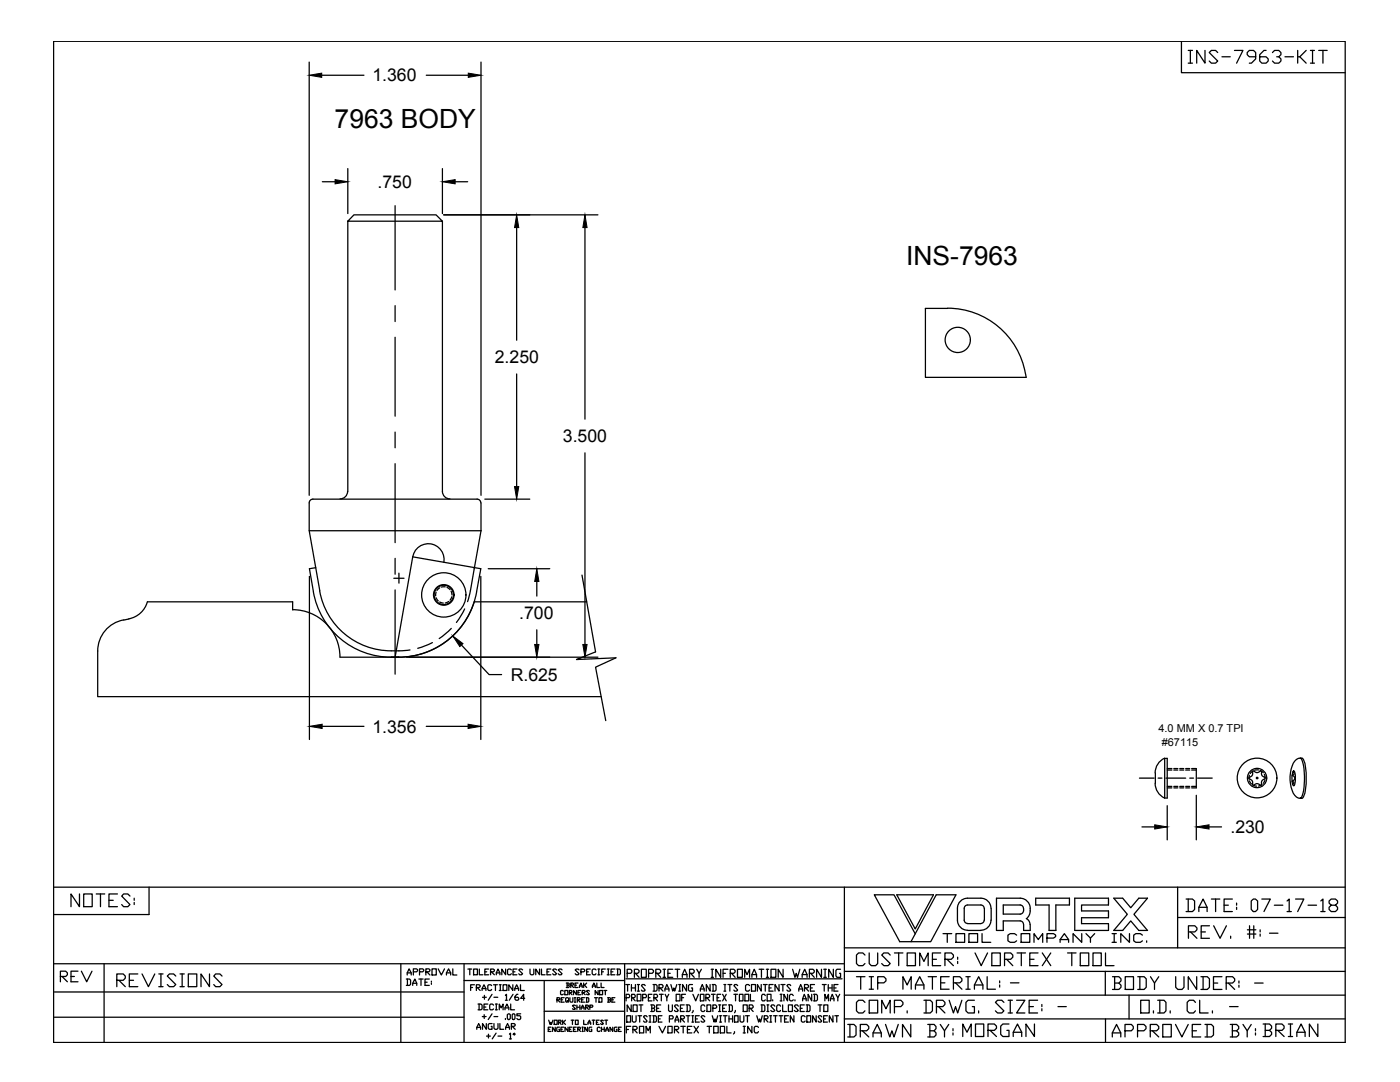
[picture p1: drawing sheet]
<svg xmlns="http://www.w3.org/2000/svg" width="279mm" height="216mm" viewBox="0 0 279 216" stroke-linecap="round" stroke-linejoin="round" font-family="sans-serif">
<!-- layer: titleblk -->
<path d="M10.7 8.2h257.8v199.8h-257.8zM235.8 8.2v6.3h32.7M10.7 177h257.8" fill="none" stroke="#000" stroke-width=".25"/>
<!-- layer: 50 -->
<g fill="none" stroke="#000" stroke-width=".25">
<path d="M168.5 177v31M235 177v12.1M10.7 182.5h19M10.7 197.9h81.9M10.7 192.3h157.8M20.8 192.3v15.7M80 192.3v15.7M92.6 192.3v15.7M92.6 195.7h32.1M108.6 195.7v12.2M124.7 192.3v15.7M168.5 189.1h100"/>
<path d="M168.5 193.8h100M168.5 198.6h100M225.3 198.6v4.7M235 183.1h33.5M10.7 203h81.9M108.6 201.8h16.1M168.5 203.3h100"/>
</g>
<!-- layer: Text -->
<g fill="none" stroke="#000" stroke-width=".25">
<path d="M179 178.5h7.3l-3.6 6.9zM193.1 179.2a2.01 2.01 0 0 0-2 2.1v2.3a2.01 2.01 0 0 0 2 2M193.1 179.2h2.7a2.01 2.01 0 0 1 2 2M81.1 195.4h.6l.2 .2v.8l-.2 .2h-.6M81.3 194.5v-.4l.3-.8 .5 .8v.4M81.3 194.1h.8M81.3 195.4v1.2M82.4 196.6v-.4l.4-.8 .4 .8v.4M82.4 196.2h.8M82.5 193.9h.6l.2-.4-.2-.2h-.6v1.2M83.6 195.4h.8M83.7 193.9h.7l.2-.4-.2-.2h-.7v1.2"/>
<path d="M84 195.4v1.2M84.8 196h.4M85 193.9h.6l.2-.4-.2-.2h-.6v1.2M85.2 193.9l.6 .6M85.7 195.4h-.9v1.2h.9M86.1 195.8v.2M86.1 196.2v.2M86.2 193.3h.9v1.2h-.9zM87.4 193.3l.7 1.2 .6-1.2M89.1 194.5v-.4l.4-.8 .4 .8v.4M89.1 194.1h.8M90.4 193.3v1.2h.8"/>
<path d="M93.4 193.4h.7M93.8 193.4v1.1M93.9 197h.4M94.5 193.4h.8v1.1h-.8zM94.7 196.5h-.8v1.1M95.1 197h.5l.2-.1v-.2l-.2-.2h-.5v1.1M95.2 197l.6 .6M95.7 193.4v1.1h.7M96.2 197.6v-.3l.4-.8 .4 .8v.3M96.2 197.3h.8M96.3 199h.8M96.7 198.6v.8"/>
<path d="M96.8 193.9h.3M97.5 193.4h-.7v1.1h.7M97.9 193.9h.6l.2-.2v-.2l-.2-.1h-.6v1.1M98.1 193.9l.6 .6M98.1 196.7l-.2-.2h-.4l-.1 .2v.7l.1 .2h.4l.2-.2M98.2 198.4l-.8 1.2M98.5 196.5h.8M98.6 199h.7M98.9 196.5v1.1M99 194.5v-.4l.4-.7 .4 .7v.4M99 194.1h.8M99.6 197.6h.4"/>
<path d="M99.6 196.5h.4M99.9 196.5v1.1M100.4 196.5h.8v1.1h-.8zM100.9 198.6l.2-.2v1.2M100.9 199.6h.3M100.9 193.4v1.1l-.8-1.1v1.1M102.1 193.5l-.3-.1h-.3l-.2 .1v.8l.2 .2h.3l.3-.2M102.3 196.5v1.1l-.8-1.1v1.1M102.4 193.9h.4M102.4 198.4l-.8 1.2M102.7 197.6v-.3l.4-.8 .4 .8v.3M102.7 197.3h.8"/>
<path d="M103.2 193.4h-.8v1.1h.8M103.4 198.4h-.2l-.4 .4v.6l.2 .2h.4l.1-.2-.1-.4h-.6M103.9 196.5v1.1h.7M104.3 193.5l-.2-.1h-.4l-.2 .1 .8 .8-.2 .2h-.4l-.2-.2M104.7 199.2h-.8l.6-.8v1.2M105.8 193.4v.9l.2 .2h.4l.1-.2v-.9M107.7 193.4v1.1l-.8-1.1v1.1M108.1 193.4v1.1h.7M109.2 193.9h.3M109.9 193.4h-.7v1.1h.7M111.1 193.5l-.2-.1h-.4l-.2 .1 .8 .8-.2 .2h-.4l-.2-.2M111.2 199.5h.4l.1-.3-.5-.1v.9"/>
<path d="M111.3 199.5l.4 .5M112 199.5h.3M112.2 193.5l-.2-.1h-.4l-.2 .1 .8 .8-.2 .2h-.4l-.2-.2M112.4 197.8l-.1-.2-.4 .2v.6l.1 .1 .4-.1M112.6 199.1h-.6v.9h.6M112.7 197.6h.6v.9h-.6zM113 196.2h.5l.1 .1-.1 .3M113.2 196.6h.3l.1 .3-.1 .1h-.5M113.2 196.2v.8M113.6 198.1h.4l.2-.3-.6-.2v.9M113.7 198.1l.5 .4M113.9 196.6h.4l.2-.3-.6-.1v.8"/>
<path d="M114 196.6l.5 .4M114.8 196.6h.2M115 197.6v.9l-.5-.9v.9M115.3 196.2h-.5v.8h.5M115.3 198.1h.3M115.6 193.5l-.2-.1h-.4l-.2 .1 .8 .8-.2 .2h-.4l-.2-.2M115.6 197l.3-.8 .3 .8M115.6 196.8h.6M115.9 197.6h-.6v.9M115.9 193.9h.6l.2-.2v-.2l-.2-.1h-.6v1.1M116.2 198.1h.4l.2-.3-.6-.2v.9M116.3 198.1l.5 .4"/>
<path d="M116.5 196.2v.8M116.7 196.6l.4 .4M117.1 196.2l-.6 .4M117.1 193.9h.3M117.6 197.8l-.1-.2-.5 .2 .6 .6-.1 .1-.5-.1M117.8 193.4h-.7v1.1h.7M118.2 197l.3-.8 .3 .8M118.2 196.8h.6M118.9 193.5l-.1-.1h-.4l-.2 .1v.8l.2 .2h.4l.1-.2M119.1 196.2v.8h.6M119.3 193.4h.4M119.3 194.5h.4"/>
<path d="M119.4 197.6v.9l-.6-.9v.9M119.5 193.4v1.1M119.7 197.6h.6v.9h-.6zM120 196.2v.8h.6M120.1 193.9h.3M120.5 197.6h.6M120.8 193.4h-.7v1.1M120.8 197.6v.9M121.2 193.4h.4M121.2 194.5h.4M121.3 199.1l.6 .1-.2 .3M121.4 199.5h.3l.2 .3-.2 .2h-.4"/>
<path d="M121.4 193.4v1.1M121.4 199.1v.9M121.9 193.9h.4M122.1 199.5h.3M122.7 199.1h-.6v.9h.6M122.7 193.4h-.8v1.1h.8M123.1 193.4h.5l.2 .1v.8l-.2 .2h-.5M123.3 193.4v1.1M124.9 196.5h.7M124.9 195.3h43.1M125 199.1h.5l.2-.2-.2-.5h-.5v1.3M125.2 194.2h.7l.2-.2v-.3l-.2-.3h-.7v1.6"/>
<path d="M125.3 196.5v1.3M126 196.5v1.3M126 197.1h.8M126.1 199.1h.5l.2-.2-.2-.5h-.5v1.3M126.2 199.1l.6 .6M126.6 194.2h.7l.2-.2v-.3l-.2-.3h-.7v1.6M126.8 196.5v1.3M126.8 194.2l.7 .8M127.2 198.4h.7v1.3h-.7zM127.2 196.5h.4M127.2 197.8h.4M127.4 196.5v1.3"/>
<path d="M128 193.4h1v1.6h-1zM128.3 199.1h.5l.2-.2-.2-.5h-.5v1.3M128.8 196.7l-.2-.2h-.4l-.2 .2 .8 .9-.2 .2h-.4l-.2-.2M129.4 199.1h.3M129.4 194.2h.8l.2-.2v-.3l-.2-.3h-.8v1.6M130.1 198.4h-.7v1.3h.7M130.3 196.5h.6l.2 .2v.9l-.2 .2h-.6M130.5 199.1h.5l.2-.2-.2-.5h-.5v1.3M130.5 196.5v1.3M130.7 199.1l.5 .6M130.9 194.2h.7l.3-.2v-.3l-.3-.3h-.7v1.6M131.1 194.2l.8 .8"/>
<path d="M131.5 197.1h.6l.2-.2v-.2l-.2-.2h-.6v1.3M131.6 198.4h.8M131.7 197.1l.6 .7M132 198.4v1.3M132.3 193.4h.5M132.3 195h.5M132.6 193.4v1.6M132.7 197.8v-.5l.4-.8 .4 .8v.5M132.7 197.3h.8M132.7 198.4l.4 .7v.6M133.3 194.2h.5M133.5 198.4l-.4 .7"/>
<path d="M133.9 196.5l.4 1.3 .2-.7 .1 .7 .5-1.3M134.3 193.4h-1v1.6h1M134.7 193.4h1M134.9 198.4h.8v1.3h-.8zM135.2 193.4v1.6M135.5 196.5h.3M135.5 197.8h.3M135.7 196.5v1.3M136 199.1h.4M136.2 195v-.5l.4-1.1 .5 1.1v.5M136.2 194.5h.9M136.8 198.4h-.8v1.3"/>
<path d="M137 196.5v1.3l-.8-1.3v1.3M137.6 194.2h.7l.2-.2v-.3l-.2-.3h-.7v1.6M137.8 194.2l.7 .8M138.2 196.5h-.6l-.2 .2v.9l.2 .2h.6v-.7h-.2M138.3 198.4l.5 1.3 .6-1.3M139.1 193.4l.4 .8v.8M139.8 197.8v-.5l.4-.8 .3 .8v.5M139.8 198.4h.7v1.3h-.7zM139.8 197.3h.7M140 193.4l-.5 .8M140.9 199.1h.5l.2-.2-.2-.5h-.5v1.3M141.1 199.1l.5 .6"/>
<path d="M141.7 196.5v1.3l-.7-1.3v1.3M141.9 193.4h.5M141.9 195h.5M142 198.4h.7M142.1 196.5h.6l.2 .2v.9l-.2 .2h-.6M142.1 193.4v1.6M142.3 196.5v1.3M142.4 198.4v1.3M143.1 199.1h.4M143.8 198.4h-.7v1.3h.7M143.8 193.4v1.6l-.9-1.6v1.6M144.2 198.4l.7 1.3"/>
<path d="M144.3 194.2h.5M144.5 196.5h.4M144.5 197.8h.4M144.7 196.5v1.3M144.9 198.4l-.7 1.3M145.3 193.4h-1v1.6M145.3 196.5h.7M145.7 196.5v1.3M145.7 194.2h.8l.2-.2v-.3l-.2-.3h-.8v1.6M146 194.2l.7 .8M146.5 198.4h.7M146.8 198.4v1.3"/>
<path d="M147.2 193.4h1v1.6h-1zM147.2 196.7l-.2-.2h-.4l-.1 .2 .7 .9-.2 .2h-.4l-.1-.2M147.6 198.4h.7v1.3h-.7zM148.6 195v-1.6l.5 1.1 .5-1.1v1.6M148.7 198.4h.7v1.3h-.7zM149.6 196.7l-.2-.2h-.4l-.2 .2v.9l.2 .2h.4l.2-.2M149.8 198.4v1.3h.7M150 196.5h.8v1.3h-.8zM150.1 195v-.5l.4-1.1 .5 1.1v.5M150.1 194.5h.9M151.5 193.4h.9M151.9 196.5v1.3l-.7-1.3v1.3"/>
<path d="M152 193.4v1.6M152.3 196.5h.8M152.7 198.7l-.1-.3h-.4l-.2 .3v.8l.2 .2h.4l.1-.2M152.7 196.5v1.3M152.9 193.4h.5M152.9 195h.5M153.1 198.4h.8v1.3h-.8zM153.1 193.4v1.6M153.5 197.1h.4M153.9 193.4h.9v1.6h-.9zM154.2 199.5v.2M154.3 196.5h-.8v1.3h.8"/>
<path d="M155.5 196.5v1.3l-.8-1.3v1.3M155.7 199.7h.4M155.7 198.4h.4M155.9 196.5h.8M155.9 198.4v1.3M156.2 196.5v1.3M156.3 193.4v1.6l-1-1.6v1.6M157.2 198.4v1.3l-.8-1.3v1.3M157.8 196.7l-.2-.2h-.3l-.3 .2 .8 .9-.2 .2h-.3l-.3-.2M158.2 193.4l.5 1.6 .2-.8 .3 .8 .4-1.6M158.3 198.7l-.2-.3h-.3l-.2 .3v.8l.2 .2h.3l.2-.2M158.7 199.5v.2"/>
<path d="M159.4 197.8v-.5l.4-.8 .4 .8v.5M159.4 197.3h.8M160.1 195v-.5l.5-1.1 .5 1.1v.5M160.1 194.5h1M160.2 199.7v-.4l.3-.9 .4 .9v.4M160.2 199.3h.7M160.6 197.1h.5l.3-.2v-.2l-.3-.2h-.5v1.3M160.8 197.1l.6 .7M161.5 194.2h.7l.3-.2v-.3l-.3-.3h-.7v1.6M161.7 197.1h.4M161.8 194.2l.7 .8M162 198.4v1.3l-.7-1.3v1.3"/>
<path d="M162.4 198.4h.5l.2 .3v.8l-.2 .2h-.5M162.5 196.5h-.8v1.3h.8M162.5 198.4v1.3M163.9 193.4v1.6l-.9-1.6v1.6M164.1 196.5h.8M164.4 193.4h.5M164.4 195h.5M164.5 196.5v1.3M164.6 199.7v-1.3l.4 .9 .3-.9v1.3M164.7 193.4v1.6M165.3 197.1h.8M165.3 196.5v1.3"/>
<path d="M165.7 199.7v-.4l.4-.9 .3 .9v.4M165.7 199.3h.7M166.1 196.5v1.3M166.3 193.4v1.6l-.9-1.6v1.6M166.4 197.1h.5M166.8 198.4l.4 .7v.6M167.2 196.5h-.8v1.3h.8M167.6 198.4l-.4 .7M167.8 193.4h-.8l-.2 .3v1l.2 .3h.8v-.8h-.3M182.7 186.3l-4.3-7.8h-3.9l5.1 9.4h6.1l5.1-9.4h-4l-5 9.4M193.1 180.6a.66 .66 0 0 0-.7 .7v2.3a.66 .66 0 0 0 .7 .7M193.1 180.6h2.7a.66 .66 0 0 1 .6 .6"/>
<path d="M196.4 183.6a.66 .66 0 0 1-.6 .7M196.5 181.3v2.3M197.8 183.6a2.01 2.01 0 0 1-2 2M197.8 181.3v2.3M204.2 184.4a.66 .66 0 0 0-.6-.6h-3.4v1.9M204.2 181.2a.66 .66 0 0 0-.6-.6h-3.4v1.8h3.4a.66 .66 0 0 0 .6-.7M204.3 181.3v.5M204.8 183.3a1.29 1.29 0 0 1 .8 1.2M204.9 183.3a2.44 2.44 0 0 0-.8-4l-5.2-.1v6.5M209.4 185.7v-5.1h-2.7v-1.4h6.7v1.4h-2.7v5.1M215.8 184.3v-1.2h5.4v-1.3h-5.4v-1.2h5.4v-1.4h-6.7v6.5M222.3 185.7l2.7-3.3-2.7-3.2h1.8l1.6 1.9 1.6-1.9h1.7l-2.7 3.2 2.7 3.3"/>
<path d="M224.1 185.7l1.6-1.9 1.6 1.9M227.7 199.6h1.6v2.5h-1.6zM231 199.6h1.3l.4 .4v1.7l-.4 .4h-1.3M231.5 199.6v2.5M239.4 199.6v2.5h1.7M95.2 205.4v-.4l.3-.8 .4 .8v.4M95.2 205h.7M95.4 200.3h.6l.2 .3v.7l-.2 .2h-.6M95.6 200.3v1.2M96.3 202.8h.7M96.6 200.9h.4M96.6 202.5v.7"/>
<path d="M97.1 204.2v1.2l-.8-1.2v1.2M97.1 206.7h.8M97.4 200.3h-.8v1.2h.8M97.5 206.4v.7M98.2 204.2h-.6l-.2 .2v.8l.2 .2h.6v-.6h-.2M98.2 202.3l-.8 1.1M98.5 200.6l-.2-.3h-.4l-.2 .3v.7l.2 .2h.4l.2-.2M98.6 204.2v1l.2 .2h.4l.2-.2v-1M98.6 202.8h.7M98.9 201.5h.4M98.9 200.3h.4M99 206.1l-.8 1.2"/>
<path d="M99 200.3v1.2M99.4 206.7h.7M99.6 201.5v-1.2l.4 .8 .4-.8v1.2M99.8 204.2v1.2h.7M100.8 201.5v-.4l.4-.8 .3 .8v.4M100.8 201.1h.7M100.9 203.2v.2M100.9 205.4v-.4l.4-.8 .4 .8v.4M100.9 205h.8M101.2 202.5l.3-.2 .3 .2v.7l-.2 .2-.4-.2zM101.7 206.4l.2-.3v1.2M101.7 207.3h.4"/>
<path d="M101.9 200.3v1.2h.8M102.1 204.8h.5l.2-.2v-.2l-.2-.2h-.5v1.2M102.2 202.5l.2-.2 .4 .2v.7l-.2 .2h-.2l-.2-.2zM102.2 204.8l.6 .6M102.4 206.4l.2-.3 .2 .3-.2 .1zM103.9 202.3h-.7v.4h.5l.2 .1v.4l-.2 .2h-.3l-.2-.2M109.4 205.4h.3M109.5 203.6l.3 .8 .1-.4 .2 .4 .2-.8M110 205h-.6v.8h.6M110.6 203.6h.6v.8h-.6zM110.8 205v.8l-.5-.8v.8M111.4 204h.5l.1-.3-.6-.1v.8"/>
<path d="M111.6 204l.4 .4M111.7 205h-.5l-.1 .7 .6 .1v-.4h-.2M112 205.4h.2M112.3 203.6v.8M112.4 204l.4 .4M112.5 205h-.5v.8h.5M112.8 203.6l-.5 .4M113.4 205v.8l-.6-.8v.8M113.6 205.4h.3M114.2 205h-.6v.8h.6M114.2 203.6v.8M114.5 205.4h.3"/>
<path d="M114.8 203.6h.6v.8h-.6zM115 205h-.5v.8h.5M115.3 205.4h.4l.2-.3-.2-.1h-.4v.8M115.4 205.4l.5 .4M116.1 205.8h.3M116.1 205h.3M116.3 205v.8M116.5 203.6v.8h.5M117.2 205v.8l-.5-.8v.8M117.3 204.4l.3-.8 .3 .8M117.3 204.1h.6M118.1 205h-.4l-.2 .1v.6l.2 .1h.4v-.4h-.1"/>
<path d="M118.4 203.6v.8M119 204h.3M119.6 203.6h-.6v.8h.6M119.8 205.1l-.2-.1-.4 .1v.6l.2 .1 .4-.1M120 205.4h.6M120 205v.8M120.4 203.7l-.1-.1-.4 .1 .5 .5-.1 .2h-.3l-.1-.2M120.6 205v.8M120.7 203.6h.6M120.9 205.8l.3-.8 .2 .8M120.9 205.5h.5M121 203.6v.8"/>
<path d="M122.3 205v.8l-.6-.8v.8M123.1 205h-.4l-.1 .7 .5 .1v-.4h-.1M123.4 205.4h.3M124 205h-.6v.8h.6M125 205.4h.4M125.1 202.7h.7v1.2h-.7zM125.9 204.8h-.9v1.3M126 200.5v1.3l-.8-1.3v1.3M126.2 202.7v1l.2 .2h.3l.2-.2v-1M126.3 205.4h.6l.3-.4-.3-.2h-.6v1.3M126.4 200.5h.8v1.3h-.8zM126.5 205.4l.7 .7"/>
<path d="M127.3 202.7h.7M127.5 200.5h.8M127.6 204.8h.9v1.3h-.9zM127.7 202.7v1.2M127.9 200.5v1.3M128.9 206.1v-1.3l.5 .8 .4-.8v1.3M129.1 202.9l-.1-.2h-.4l-.2 .2 .7 .8-.1 .2h-.4l-.2-.2M129.5 202.7h.4M129.5 203.9h.4M129.7 202.7v1.2M129.9 200.5h.6l.2 .3-.2 .4M130.1 201.2h.4l.2 .4-.2 .2h-.6"/>
<path d="M130.1 200.5v1.3M130.3 202.7h.5l.2 .2v.8l-.2 .2h-.5M130.5 202.7v1.2M131 201.2h.5M131.4 203.3h.4M131.5 204.8l.7 1.3 .6-1.3M131.9 200.5h-.9v1.3h.9M132.1 202.7h-.7v1.2h.7M133.3 204.8h.8v1.3h-.8zM133.4 200.5v1.1l.2 .2h.4l.2-.2v-1.1M133.6 203.3h.6l.2-.4-.2-.2h-.6v1.2M134.6 205.4h.6l.3-.4-.3-.2h-.6v1.3"/>
<path d="M134.7 203.9v-.4l.4-.8 .4 .8v.4M134.7 203.5h.8M134.8 205.4l.7 .7M135.4 200.8l-.2-.3h-.4l-.2 .3 .8 .8-.2 .2h-.4l-.2-.2M135.8 201.2h.4M135.8 203.3h.6l.2-.4-.2-.2h-.6v1.2M135.9 204.8h.9M136 203.3l.6 .6M136.3 204.8v1.3M136.6 200.5h-.8v1.3h.8M136.9 200.5h.6l.2 .3v.8l-.2 .2h-.6M136.9 202.7h.8"/>
<path d="M137.1 200.5v1.3M137.2 205.4h.5M137.3 202.7v1.2M138.1 204.8h-.9v1.3h.9M138.1 202.7h.3M138.1 203.9h.3M138.2 202.7v1.2M138.3 201.6l-.2 .5M138.5 204.8l.9 1.3M138.8 203.3h.4M139.4 204.8l-.9 1.3M139.6 202.7h-.8v1.2h.8"/>
<path d="M140.7 200.8l-.2-.3h-.4l-.2 .3v.8l.2 .2h.4l.2-.2M140.7 202.9l-.3-.2h-.3l-.2 .2 .8 .8-.3 .2h-.3l-.2-.2M141.1 200.5h.7v1.3h-.7zM141.1 204.8h.9M141.5 204.8v1.3M142.1 202.7l.4 1.2 .2-.6 .2 .6 .3-1.2M142.3 201.2h.5l.2-.2-.2-.5h-.5v1.3M142.4 204.8h.9v1.3h-.9zM143.4 200.5h.4M143.4 201.8h.4M143.6 200.5v1.3M143.6 202.7h.4"/>
<path d="M143.6 203.9h.4M143.7 204.8h.9v1.3h-.9zM143.8 202.7v1.2M144.2 201.2h.4M144.3 202.7h.8M144.7 202.7v1.2M145 200.5h-.8v1.3h.8M145.1 204.8v1.3h.8M145.4 200.5h.6l.2 .3v.8l-.2 .2h-.6M145.5 203.3h.7M145.5 202.7v1.2M145.6 200.5v1.3"/>
<path d="M146.2 202.7v1.2M146.6 202.7h.7v1.2h-.7zM146.6 205.9v.2l-.2 .2M146.8 201.6l-.2 .5M147.7 202.7v1l.2 .2h.3l.2-.2v-1M148.3 200.5h.8v1.3h-.8zM148.3 204.8h.4M148.3 206.1h.4M148.5 204.8v1.3M148.8 202.7h.7M149.2 202.7v1.2M149.5 201.2h.6l.2-.4-.2-.3h-.6v1.3"/>
<path d="M149.7 201.2l.6 .6M150.1 204.8v1.3l-.9-1.3v1.3M151 202.7l.4 1.2 .2-.6 .2 .6 .3-1.2M151.4 205l-.2-.2h-.5l-.2 .2v.9l.2 .2h.5l.2-.2M151.9 200.5h.6l.1 .3v.8l-.1 .2h-.6M152 200.5v1.3M152.5 203.3h.6l.2-.4-.2-.2h-.6v1.2M152.7 203.3l.6 .6M153.1 200.5h.3M153.1 201.8h.3M153.2 200.5v1.3M153.6 202.7h.4"/>
<path d="M153.6 203.9h.4M153.8 202.7v1.2M154.4 202.7h.7M154.6 200.8l-.2-.3h-.4l-.2 .3 .8 .8-.2 .2h-.4l-.2-.2M154.8 202.7v1.2M155.5 202.7h.7M155.8 200.8l-.2-.3h-.4l-.2 .3v.8l.2 .2h.4l.2-.2M155.9 202.7v1.2M156.2 200.5v1.3h.8M156.6 203.3h.4M157.3 200.5h.8v1.3h-.8zM157.3 202.7h-.7v1.2h.7"/>
<path d="M158.4 202.7v1.2l-.7-1.2v1.2M159.3 200.8l-.2-.3h-.4l-.2 .3 .8 .8-.2 .2h-.4l-.2-.2M159.7 201.2h.4M160.5 200.5h-.8v1.3h.8M160.7 202.9l-.2-.2h-.4l-.2 .2v.8l.2 .2h.4l.2-.2M160.9 200.5h.6l.2 .3v.8l-.2 .2h-.6M161 202.7h.8v1.2h-.8zM161.1 200.5v1.3M162.9 202.7v1.2l-.7-1.2v1.2M163.3 200.5h.7M163.6 200.5v1.3M164 202.9l-.2-.2h-.4l-.1 .2 .7 .8-.2 .2h-.4l-.1-.2"/>
<path d="M164.4 203.3h.3M164.4 200.5h.8v1.3h-.8zM165.1 202.7h-.7v1.2h.7M166.2 202.7v1.2l-.7-1.2v1.2M238.6 200l-.4-.4h-.9l-.4 .4v1.7l.4 .4h.9l.4-.4"/>
</g>
<!-- layer: 0 -->
<g fill="none" stroke="#000" stroke-width=".25">
<path d="M61.7 12.4v86.4M64.2 15h8.4M85.1 15h8.4M96 12.4v86.4M64.3 36.3h2.6M69.4 33.6v9M88.3 33.6v9M90.8 36.3h2.5M69.4 44.1v54M70.6 42.9h16.4l1.3 1.2h-18.9zM78.9 41v16.9M88.3 44.1v54"/>
<path d="M88.5 42.9h30.8M103.1 45.4v22.5M116.7 45.4v38.2M78.9 61v3.2M78.9 67.3v15.7M103.1 74.6v22.5M189.1 61.5a15.8 15.8 0 0 1 15.5 13M189.1 61.5h-4.4v13.8h20.1l-.1-.7M62.4 99.6h32.8M62.4 99.6a.74 .74 0 0 0-.7 .7v5.6M69.4 98.1a1.5 1.5 0 0 1-1.5 1.5M78.9 86.2v3.2"/>
<path d="M78.9 92.5v15.8M88.3 98.1a1.5 1.5 0 0 0 1.5 1.5M95.2 99.6a.74 .74 0 0 1 .8 .7M96.8 99.6h8.9M116.7 90.4v38.2M61.8 115v32.6M62.5 118.1a15.9 15.9 0 0 0 17.1 13h-11.8a9.5 9.5 0 0 0-9.4-9.4M63 113.3l-1.2 .2 .8 4.6M78.6 115.4h2M78.9 111.4v3.2M78.9 117.7v16.8M79.6 114.4v2"/>
<path d="M82.4 111.1a3.2 3.2 0 0 1 3.6-2.6 3.2 3.2 0 0 1 2.6 3.7M82.4 111.1l-3.5 20M82.4 111.1l13.6 2.4-.9 4.6M87 118.2l-.1 .7M87 119.3l.4 .6M87.8 117.3l-.6 .5M88.9 117.1h-.8M89.2 117.2l.6 .5M90 118l.2 .7M90.2 119.1l-.4 .7M93.9 117.9l-.6 2.1M95.1 118.1a15.8 15.8 0 0 1-15.5 13 15.8 15.8 0 0 0 15-11h22.5"/>
<path d="M96 115v32.6M96 105.9h-34.3l2.1 12a14.7 14.7 0 0 0 15.8 12M96 105.9l-2.1 12M96 100.4v5.5M97.4 113.5h12.3M107.1 116v2.9M116.1 114.8l2.8 15.3-3.9 1.5 7.9-.3-4 1.8 2 10.7M19.5 129.9v9.1h100.5M24.7 123.7a6.3 6.3 0 0 0-5.2 6.2M25.7 123.5l-1 .2M29.4 120.1a4.7 4.7 0 0 1-3.7 3.4M29.4 120.1h29v1.6"/>
<path d="M81.1 131.1h38.2M81.8 129.7l-2.2 .2M86.3 128.2l-2.9 1.2M87.8 120.1l.7 .2M89.5 120l-.6 .3M90.1 125.4l-2.4 2M92.1 128.7l5.5 5.9h2.5M92.7 121.5l-1.6 2.7M107.1 125.7v2.9M64.3 144.9h8.3M85.1 144.9h8.3M227.4 155.3h2.9"/>
<path d="M230.6 154.2a4.8 4.8 0 0 0 .8 4.3l1 .7M231.1 155.3h.8M232.4 151.3a3.2 3.2 0 0 0-1.9 2.9M232.4 151.3h.5v7.9h-.5zM232.7 155.3h3.9M232.9 157.2h1M232.9 156.9h1M232.9 153.4h1M232.9 153.7h1M234.3 157.2h.8M234.3 156.9h.8M234.3 153.4h.8"/>
<path d="M234.3 153.7h.8M235.4 157.2h.8M235.4 156.9h.8M235.4 153.4h.8M235.4 153.7h.8M236.6 157.2h.8M236.6 156.9h.8M236.6 153.4h.8M236.6 153.7h.8M237.4 155.3h.8M237.8 153.4h.9v3.8h-.9M237.8 156.9h.9"/>
<path d="M237.8 153.7h.9M238.7 158.7v8.9M239 155.3h2.9M249.3 154.7v.7M249.3 155.8l.5 .6M249.4 155.5l.5 .3 .1 .6M250 154.1l-.1 .6-.6 .4 .1 .3M250 156.4l.2 .3 .7-.3 .5 .2M250.1 153.8l-.6 .5M250.1 156.7l.7 .2M251.2 153.6l-.8 .1M251.4 153.9l-.5 .3-.7-.4-.2 .3"/>
<path d="M251.4 153.9h.3l.1 .2M251.5 153.7l.6 .5M251.8 156.4l-.1 .3-.3-.1M251.8 154.1v.6l.7 .4-.2 .3M251.8 156.6l-.6 .2M252.3 154.5l.2 .7M252.3 155.5l-.5 .3v.6M252.5 155.6l-.4 .7M257.9 156a.28 .28 0 0 1 .3 .2 .28 .28 0 0 1-.2 .3M257.9 154.8a.53 .53 0 0 1 .5 .5 .53 .53 0 0 1-.5 .5M258 154a.32 .32 0 0 1 .3 .4 .32 .32 0 0 1-.4 .3M258 153.9h.1a.87 .87 0 0 1 .4 1.1v.5a1.39 1.39 0 0 1-.3 1.3 3.8 3.8 0 0 1-.2-2.9z"/>
<path d="M259.4 151.3h.6a7.8 7.8 0 0 1 .7 4.3l-.3 2.7-.4 .9-.6 .1a2.65 2.65 0 0 0 .9-2.2 10.3 10.3 0 0 0-.7-5.8zM259.4 151.3a2.37 2.37 0 0 0-1.7 2.2 6.9 6.9 0 0 0 .7 5.2l.3 .3 .7 .3M227.9 165h2.5M232.9 160.8v6.8M241.3 165h2.5"/>
<circle cx="191.1" cy="67.8" r="2.52"/>
<circle cx="88.6" cy="118.7" r="4.4"/>
<circle cx="88.6" cy="118.7" r="2.05"/>
<circle cx="88.6" cy="118.7" r="1.93"/>
<circle cx="250.9" cy="155.2" r="4"/>
<circle cx="250.9" cy="155.2" r="1.93"/>
<circle cx="250.9" cy="155.2" r=".15"/>
</g>
<g fill="#000" stroke="#000" stroke-width=".2">
<path d="M61.7 15l2.5-.4v.8zM93.5 14.6l2.5 .4-2.5 .4zM66.9 35.8l2.5 .5-2.5 .4zM88.3 36.3l2.5-.5v.9zM103.1 42.9l.4 2.5h-.8zM116.7 42.9l.5 2.5h-.9zM102.7 97.1h.8l-.4 2.5zM107.1 113.5l.5 2.5h-.9zM90.4 126.9l2 1.5-.6 .6zM106.7 128.6h.9l-.5 2.5zM116.3 128.6h.9l-.5 2.5zM61.8 144.9l2.5-.4v.9z"/>
<path d="M93.4 144.5l2.6 .4-2.6 .5zM230.4 164.6l2.5 .4-2.5 .4zM238.7 165l2.6-.4v.8z"/>
</g>
<g font-size="6.2">
<text x="170" y="194">CUSTOMER:</text>
<text x="193.7" y="194">VORTEX TOOL</text>
<text x="22.6" y="198.3">REVISIONS</text>
</g>
<g font-size="5.7">
<text x="236.4" y="13.8">INS-7963-KIT</text>
<text x="13.4" y="182">NOTES:</text>
<text x="235.7" y="183.1">DATE:</text>
<text x="248.7" y="183.1">07-17-18</text>
<text x="236.4" y="188.4">REV. #:</text>
<text x="170" y="203.2">COMP. DRWG. SIZE:</text>
<text x="170" y="198.6">TIP MATERIAL:</text>
<text x="221.2" y="198.6">BODY UNDER:</text>
<text x="168.3" y="208.1">DRAWN BY:</text>
<text x="191.2" y="208.1">MORGAN</text>
<text x="221.2" y="208.1">APPROVED BY:</text>
<text x="251.2" y="208.1">BRIAN</text>
</g>
<g font-size="5.3">
<text x="66.8" y="25.6">7963 BODY</text>
<text x="180.8" y="52.8">INS-7963</text>
<text x="11.3" y="197.2">REV</text>
</g>
<text font-size="4.4" x="187.3" y="189.1">TOOL COMPANY INC.</text>
<g font-size="3.5">
<text x="74.3" y="16.2">1.360</text>
<text x="75.3" y="37.5">.750</text>
<text x="98.7" y="72.5">2.250</text>
<text x="112.3" y="88.3">3.500</text>
<text x="103.6" y="123.6">.700</text>
<text x="101.9" y="135.8">R.625</text>
<text x="74.3" y="146.2">1.356</text>
<text x="245.6" y="166.2">.230</text>
<text x="113.2" y="202.5">SHARP</text>
</g>
<g font-size="2.6">
<text x="252.6" y="187.3">-</text>
<text x="200.7" y="197.2">-</text>
<text x="249.4" y="197.6">-</text>
<text x="210.3" y="202.1">-</text>
<text x="244.5" y="202.1">-</text>
</g>
<g font-size="2.2">
<text x="231.2" y="146.1">4.0 MM X 0.7 TPI</text>
<text x="231.9" y="148.8">#67115</text>
</g>
</svg>
